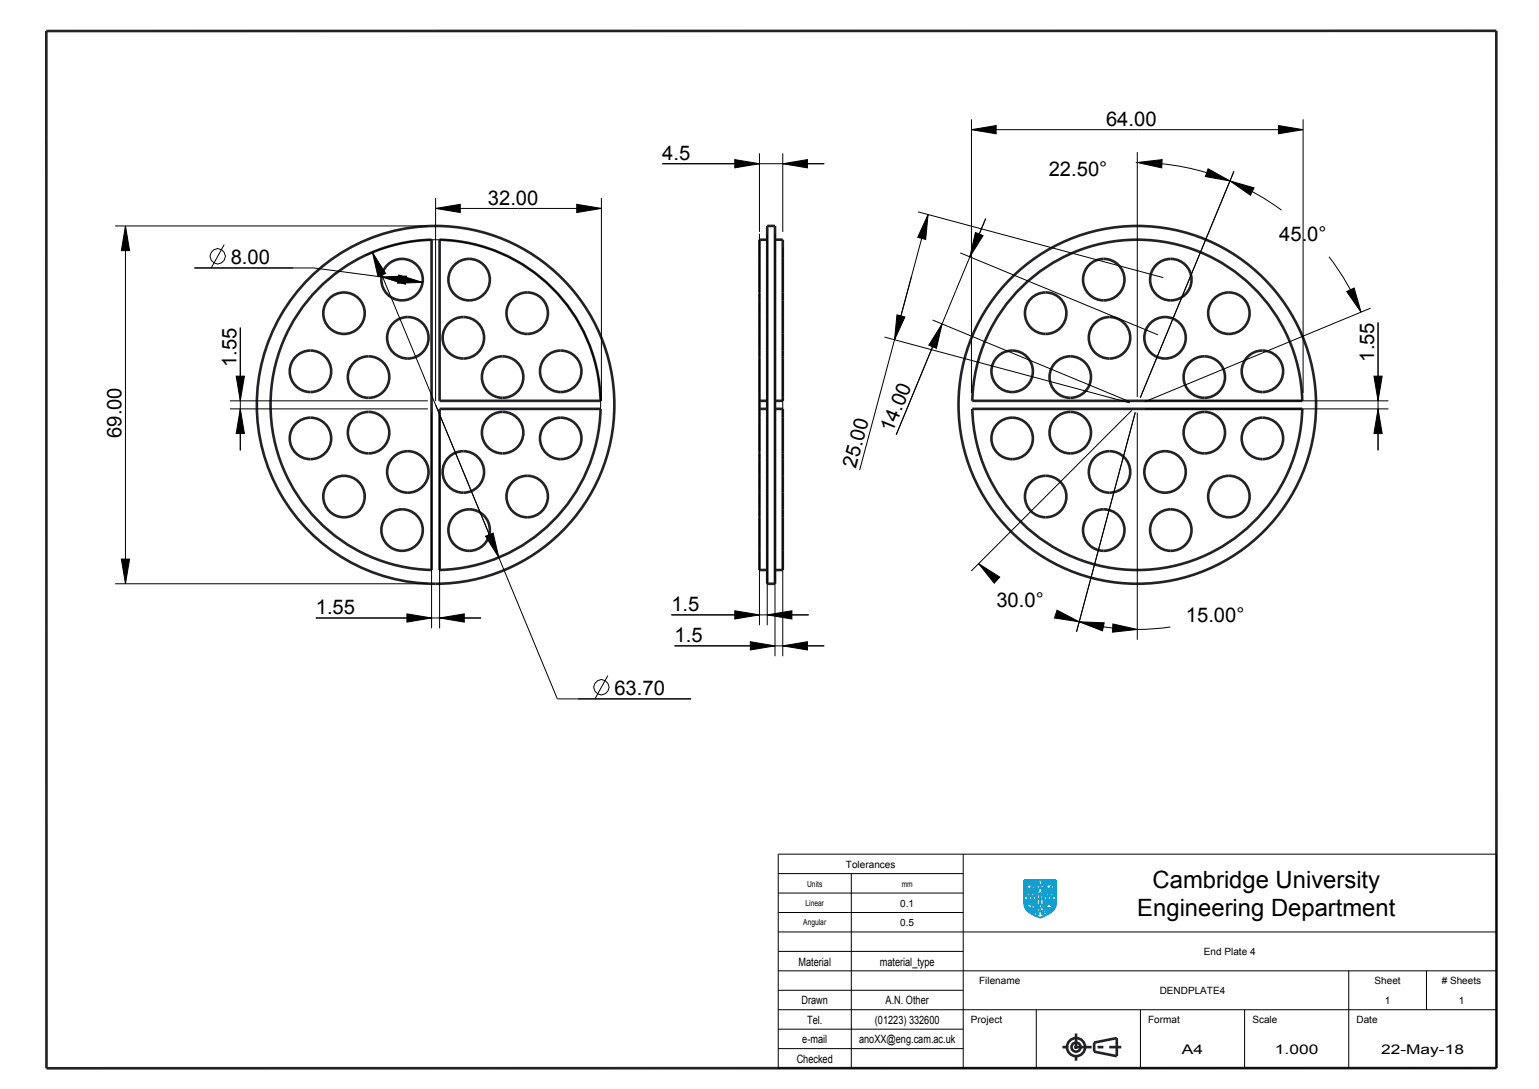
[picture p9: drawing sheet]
<svg xmlns="http://www.w3.org/2000/svg" width="297mm" height="210mm" viewBox="0 0 297 210" stroke-linecap="round" stroke-linejoin="round" font-family="sans-serif">
<path d="M205 201.9h11.4M207.7 204.5v-5.2" fill="none" stroke="#222226" stroke-width=".51" stroke-dasharray="1.1 1.1 3.4 1.1" stroke-linecap="butt"/>
<g fill="none" stroke="#222226" stroke-width=".51">
<path d="M8.9 6l279.9-.1v200.1h-279.8zM62 55.1a31.8 31.8 0 0 1 21.3-8.9v63.7a31.8 31.8 0 0 1-28.9-20.3 31.8 31.8 0 0 1 7.6-34.5zM84.8 46.2a31.9 31.9 0 0 1 31.1 31.1h-31.1zM148.1 46.2h-1.5v63.7h1.5M148.1 43.6h1.5v69h-1.5zM149.6 46.2h1.5v31.1h-1.5M196.5 56a31.8 31.8 0 0 1 34.5-7.6 31.8 31.8 0 0 1 20.3 28.9h-63.7a31.7 31.7 0 0 1 8.9-21.3zM84.8 78.8h31.1a31.8 31.8 0 0 1-31.1 31.1zM146.6 77.3h1.5M146.6 78.8h1.5M149.6 78.8h1.5v31.1h-1.5M187.6 78.8h63.7a31.8 31.8 0 0 1-31.8 31.1 31.8 31.8 0 0 1-31.9-31.1z"/>
<path d="M211.2 201.1l4.3-.9v3.5l-4.3-.9z"/>
<circle cx="77.6" cy="53.9" r="4"/>
<circle cx="90.5" cy="53.9" r="4"/>
<circle cx="213" cy="53.9" r="4"/>
<circle cx="225.9" cy="53.9" r="4"/>
<circle cx="59.9" cy="71.6" r="4"/>
<circle cx="66.4" cy="60.4" r="4"/>
<circle cx="71.1" cy="72.7" r="4"/>
<circle cx="78.7" cy="65.1" r="4"/>
<circle cx="84.1" cy="78.1" r="34.5"/>
<circle cx="89.4" cy="65.1" r="4"/>
<circle cx="97" cy="72.7" r="4"/>
<circle cx="101.7" cy="60.4" r="4"/>
<circle cx="108.2" cy="71.6" r="4"/>
<circle cx="195.3" cy="71.6" r="4"/>
<circle cx="201.8" cy="60.4" r="4"/>
<circle cx="206.5" cy="72.7" r="4"/>
<circle cx="214.1" cy="65.1" r="4"/>
<circle cx="219.5" cy="78.1" r="34.5"/>
<circle cx="224.8" cy="65.1" r="4"/>
<circle cx="232.4" cy="72.7" r="4"/>
<circle cx="237.2" cy="60.4" r="4"/>
<circle cx="243.6" cy="71.6" r="4"/>
<circle cx="59.9" cy="84.5" r="4"/>
<circle cx="66.4" cy="95.8" r="4"/>
<circle cx="71.1" cy="83.4" r="4"/>
<circle cx="78.7" cy="91" r="4"/>
<circle cx="89.4" cy="91" r="4"/>
<circle cx="97" cy="83.4" r="4"/>
<circle cx="101.7" cy="95.8" r="4"/>
<circle cx="108.2" cy="84.5" r="4"/>
<circle cx="195.3" cy="84.5" r="4"/>
<circle cx="201.8" cy="95.8" r="4"/>
<circle cx="206.5" cy="83.4" r="4"/>
<circle cx="214.1" cy="91" r="4"/>
<circle cx="224.8" cy="91" r="4"/>
<circle cx="232.4" cy="83.4" r="4"/>
<circle cx="237.2" cy="95.8" r="4"/>
<circle cx="243.6" cy="84.5" r="4"/>
<circle cx="77.6" cy="102.2" r="4"/>
<circle cx="90.5" cy="102.2" r="4"/>
<circle cx="213" cy="102.2" r="4"/>
<circle cx="225.9" cy="102.2" r="4"/>
<circle cx="207.7" cy="201.9" r="1.75"/>
<circle cx="207.7" cy="201.9" r=".87"/>
</g>
<g fill="none" stroke="#09c" stroke-width=".38">
<path d="M197.6 173.5h2.5v3.2M197.8 170.4h.1M197.8 170.4v.1M197.8 170.5l.3 .8 .2-.1M197.8 174.2l.3 .6 .6 .2-.1 .1h-.2v.3l.2 .1 .5-.6v.6h-.3v.3a.39 .39 0 0 0 .5-.1 .39 .39 0 0 0 .1-.5l.2 .3-.3 .4h.2l.1 .2a.94 .94 0 0 0 0-1.1M197.8 174.2h.1M197.8 170.1h.1M197.9 170.1v.3M197.9 170.4h-.1M197.9 171.6h.1M197.9 172h.1M197.9 173.8v.1"/>
<path d="M197.9 173.9v.2M197.9 173.9h.1M197.9 174.2h.1M197.9 171.9h.1M197.9 171.5v.1M197.9 171.9v.1M197.9 174.1v.1M197.9 171.8v.1M197.9 173.8l.1 .1M197.9 173.8h.1M197.9 172.8h.3M197.9 171.5h.2"/>
<path d="M197.9 171.5h.1M197.9 171.8h.1M197.9 171.6l.1 .1M197.9 170h.1M197.9 170l-.1 .1M198 171.6v.1M198 171.8h-.1M198 170l.1 .2M198 171.8h.1M198 172h.1M198 171.7h.1M198 173.9h.1"/>
<path d="M198 172.7h.2M198 171.7v.1M198 171.5h.1M198 172.7h.1h-.1M198.1 170.2h.1M198.1 171.9l-.1 .1M198.1 173.9v.1M198.1 171.5h.1M198.1 172.3v.7M198.1 174h.1M198.1 174v.1M198.1 170.2v.1"/>
<path d="M198.1 170.7v.1M198.1 171.5l.1 .1M198.1 174.1h.1M198.1 170.3v.1M198.1 171.9h.1M198.1 170.4h.1M198.1 170.8l.1 .1M198.1 171.8l.1 .1M198.1 174.1l.1 .1M198.2 170.9h.1M198.2 171.9h-.1M198.2 174.2h.1"/>
<path d="M198.2 170.7h-.1M198.2 171.8h-.1M198.2 171.8v.1M198.2 171.8h.1M198.2 171.9h.1M198.2 174.2v.1M198.2 170.6v.1M198.2 170.4v.1M198.2 170.5h.1M198.2 170.6h.1M198.2 171.3h.1M198.2 170.5v.1"/>
<path d="M198.2 172.8h-.2M198.2 171.5h.1M198.2 171.9v.1M198.2 174.3v.1M198.2 172.8h-.3M198.2 172h.1M198.3 171.9v.1M198.3 170.9h-.1M198.3 171.5l-.1 .1M198.3 170.1l-.1 .1 .2 .3-.1 .3M198.3 172h.1M198.3 171.5h.1"/>
<path d="M198.3 170.9h.1M198.3 170.1h.1M198.3 173.3h.3h-.3M198.3 173.9l-.1 .2 .2 .2-.1 .3-.1-.1v-.1M198.3 171.9h.1M198.3 170.8v.1M198.4 171.2h-.1M198.4 173.9h-.1M198.4 171.8l-.1 .1M198.4 171.8v.1M198.4 171.2h.1M198.4 171.8h.1"/>
<path d="M198.4 173.9h.1M198.4 170l-.1 .1M198.4 173.2h.2M198.4 171.2l-.1 .3M198.4 170h.1M198.4 171.7h.1M198.4 171.7v.1M198.4 170.2l.2 .2zM198.4 170.2h.1M198.5 171.7h-.1M198.5 174l.1 .2zM198.5 174h.1"/>
<path d="M198.5 171.6v.1M198.5 173.5v-.7v.7M198.5 170h.1M198.5 172.8v.7M198.5 171.6h.1M198.5 173.8l-.1 .1M198.5 170.5l.2-.1-.1 .2zM198.5 173.8h.1M198.5 174.3l.2-.1v.3zM198.5 173.2h-.1M198.6 170.4v.1M198.6 174.5h.1"/>
<path d="M198.6 173.7l-.1 .1M198.6 171.5l-.1 .1M198.6 171.5h.1M198.6 173.7l.2 .1M198.6 173.7h.1M198.6 169.9h.1M198.6 169.9l-.1 .1M198.6 173.2l-.2 .1M198.6 171.9h.1M198.6 169.9l.1 .1M198.7 171.9h.1M198.7 170.3l.1-.1-.1 .2z"/>
<path d="M198.7 170h.1M198.7 171.7h.1M198.7 174.2l.1-.2-.1 .2M198.7 171.6h.1M198.7 171.6v.1M198.7 172.8h.3h-.3M198.7 171.8l-.1 .1M198.7 171.4l-.1 .1M198.7 171.8h.1M198.7 171.7v.1M198.7 172.7h.2M198.7 171.4h.1"/>
<path d="M198.8 173.8h.1M198.8 170h.1M198.8 173.8l.1 .2M198.8 172.3v.7M198.8 170l.1 .1M198.8 171.6h.1M198.8 171.6h-.1M198.9 172.3v.7M198.9 170.4v.3M198.9 171.2l-.2 .2M198.9 170.1h.1M198.9 171.6h.1"/>
<path d="M198.9 170.1v.1M198.9 170.4h.1M198.9 171.2h.1M198.9 172.7h-.1M198.9 170.7h.1M198.9 174h.1M198.9 170.2h.1M198.9 170.2v.1M198.9 171.6v.1M198.9 170.3v.1M198.9 170.7l.5 .1M198.9 171.7h.1"/>
<path d="M198.9 170.3h.1M199 171.1l-.1 .1M199 174v.1M199 170.3l.1 .2 .6 .3M199 171.7h.1M199 174.1l-.1 .4 .5 .1M199 171.2h.1M199 174.1l.1 .2 .5 .3M199 171.2v.2M199 171.1h.1M199 172.8h-.3M199 171.4v.1"/>
<path d="M199 171.5h.1M199.1 171.1l-.1 .1M199.1 171.5v.1M199.1 173.3h.3h-.3M199.1 171.6l-.1 .1M199.1 171.1h.1M199.1 171.6h.1M199.1 171.1h-.1M199.1 173.2h.2M199.2 170.2l.6 .5M199.2 171.1h.1M199.2 170.2h.1"/>
<path d="M199.2 171.1v.1M199.2 170.2l.3 .1 .3-.1M199.2 174v.1M199.2 174.1l.2 .1M199.2 173.1h.1l-.1 .1M199.2 174h.1M199.2 171.2h.1M199.2 172.8v.6M199.2 171.3l.1 .1M199.3 171.3h-.1M199.3 171.4h.1M199.3 171.4l.1 .1"/>
<path d="M199.3 174l.3 .1M199.3 171.3l.2 .2M199.3 171.7l-.3 .3-.3-.1M199.3 171.6v.1M199.4 171.8h.1M199.4 171.5h.1M199.4 171.6h-.1M199.4 171.5v.1M199.4 171.6h.1M199.4 173.2l-.3 .1M199.4 174.6h.1M199.4 171.8v.1"/>
<path d="M199.4 174.2h.1M199.4 170.8h.1M199.4 171.6v.2M199.4 171.9h.1M199.4 171.9l.2 .1M199.5 172.8h.3h-.4M199.5 171.6h.1M199.5 171.6h-.1M199.5 174.2l.2 .1M199.5 170.8h.1M199.5 174.6h.1M199.5 171v.1"/>
<path d="M199.5 172.7h.2M199.5 171.5h.1M199.5 171.6l.1 .1M199.5 171.1h.1M199.5 171h.1M199.5 174.8l.1 .1M199.6 171.1l.1 .2M199.6 171.5h.1M199.6 174.9h.1M199.6 174.6h.1M199.6 170.8h.1M199.6 174.9v.1"/>
<path d="M199.6 172.3v.7M199.6 171.5v.2M199.6 172h.1M199.6 173.9l-.4-.1-.2 .2M199.6 174.8h.1M199.6 174.8h-.1M199.6 171.9v.1M199.6 174.6l.1 .1M199.6 171.9h.1M199.7 174.6h.1M199.7 174.8h.1M199.7 171.9h-.1"/>
<path d="M199.7 173.9h-.1M199.7 174.7h.1M199.7 174.1h-.1M199.7 170.8h.1M199.7 174.3h.1M199.7 172.7h-.1M199.7 174.3l.2 .3M199.7 174.6v.1M199.7 173.8v.1M199.7 171.3h.1M199.7 173.7l.2 .3M199.7 173.7v.1"/>
<path d="M199.7 170h.1M199.7 170l-.1 .1a.38 .38 0 0 0-.6 .2M199.8 172.8h-.3M199.8 170h.1M199.8 173.8h.1M199.8 171.2h.1M199.8 171.2v.1M199.8 174.8h.1M199.8 170v.1M199.8 171.3h.1M199.8 170.9l-.2 .1M199.8 170.1v.1"/>
<path d="M199.8 171.3l.1 .6h-.2M199.8 170.7h.1M199.8 174.7v.1M199.8 174l-.1 .1M199.8 170.9h.1M199.8 170.7v.2M199.9 174.7h-.1M199.9 174h-.1M199.9 174.7h.1M199.9 174.6v.1M200 172.3h1.5v1.1h-1.5zM200.1 172.5h.1"/>
<path d="M200.1 172.5v.8M200.1 169.7v2.5h-2.5M200.1 172.7h.1M200.1 172.7h.2M200.1 173.2h.1M200.2 173.2h.1M200.2 173.2h-.1M200.2 173.1h.1M200.2 171.8h.3h-.3M200.2 176.3h.3h-.3M200.2 170.5l.3 .1M200.2 174.9l.3 .1"/>
<path d="M200.2 172.7h.1M200.2 172.7h-.1M200.2 172.2v.4h.2v-.3h-.2M200.2 173.1l.1 .1M200.3 176.2h.1M200.3 171.7h.1M200.3 170.5h.2M200.3 174.8h.2M200.3 173.2h-.1M200.3 173.2h.1M200.3 172.7h.1M200.3 176.1h.1l-.1 .1"/>
<path d="M200.3 171.6h.1l-.1 .1M200.3 171.3v.7M200.3 175.8v.6M200.3 171.3l.1 .6M200.3 175.8l.1 .6M200.4 170v.7M200.4 174.4v.7M200.4 172.5h.2M200.4 170.4h-.1M200.4 174.8h-.1M200.5 176.2h-.3M200.5 171.7h-.3"/>
<path d="M200.5 170.5h-.3M200.5 174.9h-.3M200.5 170.5v.1M200.5 174.9v.1M200.5 172.9h.4a.19 .19 0 0 1-.2 .1 .19 .19 0 0 1-.2-.1zM200.5 174.3h.4M200.6 175.6h.3M200.6 171.2h.3h-.3M200.6 175.5h.2M200.6 174.2h.2M200.6 171.1h.2M200.6 172.2h.2v.4h-.2v-.3"/>
<path d="M200.7 171h.1l-.1 .1M200.7 175.1v.6M200.7 173.8v.6M200.7 170.7v.6M200.7 177h.1M200.8 176.9l-.1 .1M200.8 174.1h-.1h.1M200.8 175.4h-.1M200.8 176.9h.1M200.8 172.5h.2M200.8 174.2h-.2M200.8 175.5h-.2"/>
<path d="M200.9 171.1h-.3M200.9 174.2v.1M200.9 176.3h.3M200.9 174.9l.3 .1M200.9 170.5l.4 .1M201 171.7l.3 .1h-.4M201 176.2h.2M201 174.8h.2M201 171.7h.2M201 170.5h.2M201 172.3h.2v.2h-.2v-.2M201 174.8h.1h-.1"/>
<path d="M201.1 174.4v.7M201.1 175.8v.6M201.1 171.3v.6M201.1 170v.7M201.1 171.3v.7M201.1 176.1h-.1M201.1 173.2h.2M201.2 171.6h-.2l.2 .1M201.2 173.2h-.1M201.2 172.7h.1M201.2 170.4h-.1M201.2 172.4h.2"/>
<path d="M201.2 176.2h-.3M201.2 174.9h-.3M201.2 174.9v.1M201.2 176.2l-.3 .1M201.2 170.5h-.2M201.3 173.1v.1M201.3 173.1l-.1 .1M201.3 170.5v.1M201.3 173.2h.1M201.3 172.7h.1M201.4 172.5v.8M201.4 176.7a3.4 3.4 0 0 0 2.4-2.2v-4.8h-6.2v4.3a2.41 2.41 0 0 0 1.7 2.3l1.4 .7"/>
<path d="M201.4 176.7l-.6 .2M201.4 169.7v2.5h2.4M201.5 174.2h.1M201.5 174.2l.3 .7M201.5 174.1v.1M201.6 174.1v.1M201.6 174.1h-.1M201.6 170.4l.3 .9M201.6 170.4h.1M201.6 173.9v.2M201.6 173.9h.1M201.6 172.8h.3h-.3"/>
<path d="M201.6 174.1h.1M201.6 170l.1 .1M201.7 170l.1 .1M201.7 170.1v.2M201.7 170.3h-.1M201.7 170.1h.1M201.7 170h-.1M201.7 171.6h.1M201.7 171.5v.1M201.7 170.3h.1M201.7 172.7h.2M201.7 171.9v.1"/>
<path d="M201.7 171.9h.1M201.7 171.8v.1M201.7 171.5h.1M201.7 173.8l-.1 .1M201.7 173.8h.1M201.7 171.8h.1M201.7 173.8l.1 .2M201.7 172h.1M201.7 171.6l.1 .1M201.8 171.6h.1M201.8 174.9h.1M201.8 171.7h-.1"/>
<path d="M201.8 171.9v.1M201.8 171.5h.1M201.8 171.5h-.1M201.8 171.9h.1M201.8 172.3v.7M201.8 171.7h.1M201.8 174h.1M201.8 174l.1 .1M201.8 172.7h-.1M201.8 170.1h.1M201.9 171.9h-.1M201.9 174.5v.1"/>
<path d="M201.9 174.1h.1M201.9 170.1v.2M201.9 174.6h.1M201.9 174.1l.1 .2M201.9 171.5h.1M201.9 174.6v.1M201.9 171.3h.1M201.9 171.9h.1M201.9 174.7h.1M201.9 172.8h-.2M201.9 170.7v.1M201.9 170.8h.1"/>
<path d="M201.9 170.3l.1 .1M201.9 171.8h.1M201.9 174.4v.1M202 174.7h.1M202 174.3l-.1 .1M202 170.4h.1M202 170.8v.1M202 171.9h-.1M202 170.9h.1M202 171.8h.1M202 171.8v.1M202 173.9l.1 .8"/>
<path d="M202 171.9h.1M202 170.6l-.1 .1M202 170.4v.1M202 171.3h.1M202 170.5v.1M202 171.5h.1M202 173.9h.1M202 173.3h.4M202.1 171.9h.1M202.1 174.7h-.1M202.1 171.5h-.1M202.1 171.5h.1"/>
<path d="M202.1 173.8l-.1 .1M202.1 171.4v.1M202.1 173.2h.2M202.1 173.8h.1M202.1 171.4h.1M202.1 170.9h.1M202.1 171.2l-.2 .1M202.2 170l-.2 .2 .2 .3-.1 .4M202.2 171.8l-.1 .1M202.2 171.2h-.1M202.2 171.8h.1M202.2 170h.1"/>
<path d="M202.2 169.9v.1M202.2 171.1v.1M202.2 174v.1M202.2 173.8h-.1M202.2 171.7v.1M202.2 174l.1 .1M202.2 174h.1M202.2 171.3l-.1 .1M202.2 171.7h.1M202.2 171.1h.1M202.2 171.3h.1M202.2 169.9l.1 .1"/>
<path d="M202.2 172.8v.6M202.2 169.9h.1M202.2 171.1v.2M202.2 173.8h.1M202.2 174.1h.1M202.2 170.2l.2 .1zM202.2 173.7v.1M202.2 170.2h.1M202.3 173.7l.1 .1M202.3 173.7h-.1M202.3 171.6l-.1 .1M202.3 174.2h.1v.2z"/>
<path d="M202.3 173.1h-.1M202.3 169.9v.1M202.3 169.9h.1M202.3 173.2h-.2M202.4 170.4h.1l-.1 .2zM202.4 170.4h-.1M202.4 171.5l-.1 .1M202.4 169.9h.1M202.4 171.5h.1M202.4 169.9h-.1M202.4 174v.1zM202.4 172.8h.3h-.3"/>
<path d="M202.4 173.8h.1M202.4 171.9l.4 .1M202.4 171.8v.1M202.5 170.2v.1zM202.5 173.8h.1M202.5 172.7h.2M202.5 171.4l-.1 .1M202.5 171.6h.1M202.5 169.9v.1M202.5 171.8h-.1M202.5 174h.1M202.5 171.7v.1"/>
<path d="M202.5 170h.1M202.5 171.4h.1M202.5 171.6v.1M202.5 171.7h.1M202.5 173.8l.1 .1M202.6 172.3v.7M202.6 170.2h-.1M202.6 170h.1M202.6 174.2l.1 .3M202.6 172.3v.6M202.6 173.9h.1M202.6 170l.1 .1"/>
<path d="M202.6 174.2h.1M202.6 171.6h.1M202.6 171.6h-.1M202.6 171.2l-.1 .2M202.6 172.6h-.1M202.6 171.2h.1M202.6 173.9l.1 .1M202.7 174h.1M202.7 171.1l-.1 .1M202.7 174l-.1 .2M202.7 170.1h.1M202.7 171.1h.1"/>
<path d="M202.7 172.7h-.3M202.7 170.1v.1M202.7 171.6h.1M202.7 170.2a.31 .31 0 0 0 .1 .5l.4 .1M202.8 174.5l.5 .1a.45 .45 0 0 1-.5-.2 .45 .45 0 0 1 .2-.6h.5l.1 .2-.3 .2-.4-.1a.53 .53 0 0 1 .5 .7 .71 .71 0 0 1-.5 .7l-.2-.3 .3-.1-.2-.2-.1 .3a.78 .78 0 0 1-.7 .8l-.2 .1v-.2l.2-.3 .4-.1v-.5a.67 .67 0 0 1-.8 .5v-.3l.4-.1v-.2h-.2M202.8 174.5h-.1M202.8 171.6h.1M202.8 171.2h.1M202.8 171.2v.2M202.8 170a.49 .49 0 0 0 .5 .7M202.8 171.4v.1M202.8 173.2l.3 .1h-.3"/>
<path d="M202.8 170h.1M202.8 171.5h.1M202.8 172h.1M202.9 171.1l-.1 .1M202.9 171.6h-.1M202.9 171.5h.1M202.9 171.1h-.2M202.9 171.6h.1M202.9 171.1h.1M202.9 173.2h.2M202.9 171.5v.1M203 171.1h.1"/>
<path d="M203 170.2l.5 .3 .1 .3M203 170.2h.1M203 172.8v.6M203 170.1v.1M203 170.1l.4 .2M203 170.1h.1M203 173.1h-.1M203 171.3h.1M203.1 171.3h-.1M203.1 171.3v.1M203.1 171.4h.1M203.1 171.3h.1"/>
<path d="M203.1 171.4l.1 .1M203.1 171.6l-.3 .4M203.1 171.6h.1M203.1 171.3l.2 .1M203.2 171.7v.1M203.2 170.7v.1M203.2 171.6h-.1M203.2 171.5h.1M203.2 171.6v.1M203.2 171.5v.1M203.2 171.6h.1M203.2 171.8h.1"/>
<path d="M203.2 172.8h.3h-.3M203.2 170.8h.1M203.2 171.8l.1 .2M203.3 172.7h.1M203.3 170.8h.1M203.3 171.6h-.1M203.3 171.6h.1M203.3 171.4h.1M203.3 171.9v.1M203.3 171.4l.1 .1M203.3 171h.1M203.3 170.7h.1"/>
<path d="M203.3 171v.1M203.3 171.1h.1M203.4 172.3v.7M203.4 170.7h.1M203.4 170.9l.2 .1M203.4 170.9l-.1 .1M203.4 171.1l.1 .1M203.4 170.8h.1M203.4 171.5h.1M203.4 172.7h-.1M203.4 171.5v.1M203.4 171.9h-.1"/>
<path d="M203.5 171.9h.1M203.5 171.9h-.1M203.5 170.7v.1M203.5 170.2l-.1 .1M203.5 171.2h.1M203.5 169.9h.1M203.5 169.9l-.7 .1M203.6 169.9v.1M203.6 171.2h.1M203.6 171.1v.1M203.6 171.1h.1M203.6 170.9v.1"/>
<path d="M203.6 170.2h-.1M203.6 170h.1M203.6 170v.1M203.6 171.2v.1M203.6 171.9h.1M203.6 170.1v.1M203.6 171.3h.1M203.6 171.3l.1 .6M203.6 170.8v.1M203.6 170.8h.1M203.7 171.9h-.1M203.8 173.5h-2.4v3.2"/>
<path d="M203.8 174v.1"/>
<circle cx="198.1" cy="172.4" r=".06"/>
<circle cx="198.5" cy="172.9" r=".04"/>
<circle cx="198.8" cy="172.4" r=".04"/>
<circle cx="199.2" cy="172.9" r=".04"/>
<circle cx="199.2" cy="172.9" r=".06"/>
<circle cx="199.6" cy="172.4" r=".04"/>
<circle cx="199.6" cy="172.4" r=".06"/>
<circle cx="200.3" cy="175.9" r=".04"/>
<circle cx="200.3" cy="171.4" r=".06"/>
<circle cx="200.3" cy="175.9" r=".06"/>
<circle cx="200.4" cy="170.1" r=".04"/>
<circle cx="200.4" cy="174.5" r=".04"/>
<circle cx="200.7" cy="173.8" r=".04"/>
<circle cx="200.7" cy="175.2" r=".04"/>
<circle cx="200.7" cy="170.8" r=".04"/>
<circle cx="200.7" cy="170.8" r=".06"/>
<circle cx="201" cy="172.1" r=".04"/>
<circle cx="201.1" cy="174.5" r=".04"/>
<circle cx="201.1" cy="175.8" r=".04"/>
<circle cx="201.1" cy="171.4" r=".04"/>
<circle cx="201.1" cy="170.1" r=".04"/>
<circle cx="201.1" cy="170.1" r=".06"/>
<circle cx="201.8" cy="172.4" r=".04"/>
<circle cx="201.8" cy="172.4" r=".06"/>
<circle cx="202.2" cy="172.8" r=".04"/>
<circle cx="202.2" cy="172.5" r=".04"/>
<circle cx="202.6" cy="172.4" r=".04"/>
<circle cx="202.6" cy="172.4" r=".06"/>
<circle cx="203" cy="172.9" r=".04"/>
<circle cx="203.4" cy="172.4" r=".04"/>
</g>
<g fill="#000">
<path d="M141.8 30.8l4.8 .8-4.8 .8zM151.1 31.6l4.7-.8v1.6zM187.5 25l4.7-.8v1.6zM219.5 31.3l4.8-.5-.1 1.6zM233.1 32.5l4.3 2.4-4.8-.9zM237.4 34.9l4.6 1.3-.7 1.5zM246.7 24.2l4.8 .8-4.8 .8zM24.2 43.6l.8 4.7h-1.6zM71.9 48.6l2.5 4.1-1.4 .7zM73.6 53.4l4.8-.2-.2 1.6zM76.9 53l4.7 1.4-4.9 .2zM84.1 40.2l4.7-.8v1.6z"/>
<path d="M111.3 39.4l4.8 .8-4.8 .8zM179.1 41.4l-.5 4.8-1.5-.4zM188.2 44.8l1.5 .6-2.5 4.1zM45.6 72.5h1.6l-.8 4.8zM46.4 78.8l.8 4.8h-1.6zM173.1 60.7l1.5 .4-2 4.4zM181.8 62.5l-1.1 4.7-1.5-.6zM259.9 56.2l1.4-.7 1.4 4.7zM265.9 78.8l.8 4.8h-1.6zM265.1 72.5h1.6l-.8 4.8zM23.4 107.8h1.6l-.8 4.8zM78.5 118.4l4.8 .8-4.8 .8z"/>
<path d="M84.8 119.2l4.8-.8v1.6zM93.7 103.4l1.5-.6 1.1 4.7zM141.8 117.8l4.8 .8-4.8 .8zM148.1 118.6l4.7-.8v1.6zM188.9 108.7l4 2.6-1 1.2zM208.3 119.9l4.8 .2-.3 1.6zM204 117.7l4.3 2.2-4.8-.7zM144.8 123.8l4.8 .7-4.8 .8zM151.1 124.5l4.7-.7v1.5zM214.8 120.3l4.7 1.1-4.8 .5z"/>
</g>
<g fill="none" stroke="#000" stroke-width=".19">
<path d="M84.1 38.2v39.1M111.3 39.4l4.8 .8-4.8 .8zM116.1 38.2v39.1M127.8 31.6h31.3M141.8 30.8l4.8 .8-4.8 .8zM146.6 29.6v15.1M151.1 31.6l4.7-.8v1.6zM151.1 29.6v15.1M187.5 25l4.7-.8v1.6zM187.5 23v52.8M187.5 25h64M219.2 31.3a46.7 46.7 0 0 1 28.1 9.2"/>
<path d="M219.5 31.3l4.8-.5-.1 1.6zM219.5 29.3v47.3M233.1 32.5l4.3 2.4-4.8-.9zM237.4 34.9l4.6 1.3-.7 1.5zM238.1 33l-18.1 43.7M246.7 24.2l4.8 .8-4.8 .8zM251.5 23v52.8M22.2 43.6h60.4M24.2 43.6l.8 4.7h-1.6zM24.2 43.6v69M37.5 51.7h23.1l21 2.7M43.3 47.2l-2.5 4.5"/>
<path d="M70.5 49.3a31.9 31.9 0 0 1 45.4 29.5M71.9 48.6l2.5 4.1-1.4 .7zM71.9 48.6l35.7 86.2h25.8M73.6 53.4l4.8-.2-.2 1.6zM76.9 53l4.7 1.4-4.9 .2zM84.1 40.2l4.7-.8v1.6zM84.1 40.2h32M146.6 45.1v75.5M148.1 45.1v75.5M149.6 45.1v81.4M151.1 47.7v78.8M175.9 53.4l-10 37.3"/>
<path d="M177.2 40.9l47.3 12.6M179.1 41.4l-.5 4.8-1.5-.4zM179.1 41.4l-6.5 24.1M185.3 48.8l38.1 15.8M188.2 44.8l1.5 .6-2.5 4.1zM190.2 42.1l-17.2 41.7M256.5 49.5a46.7 46.7 0 0 1 6.2 10.7M259.9 56.2l1.4-.7 1.4 4.7zM264.5 59.4l-43.6 18.1M44.4 77.3h38.2M44.4 78.8h38.2M45.6 72.5h1.6l-.8 4.8z"/>
<path d="M46.4 78.8l.8 4.8h-1.6zM46.4 63.2v23.6M83.3 79.6v41.6M84.8 79.6v41.6M170.7 65l47.3 12.7M173.1 60.7l1.5 .4-2 4.4zM180 61.7l38.1 15.8M181.8 62.5l-1.1 4.7-1.5-.6zM218.4 79.1l-31 31M219.1 79.5l-11.4 42.3M219.5 79.6v43.8M221 77.3h46.9"/>
<path d="M221 78.8h46.9M265.1 72.5h1.6l-.8 4.8zM265.9 78.8l.8 4.8h-1.6zM265.9 62.2v24.6M22.2 112.6h60.4M23.4 107.8h1.6l-.8 4.8zM60.9 119.2h31.9M78.5 118.4l4.8 .8-4.8 .8zM84.8 119.2l4.8-.8v1.6zM93.7 103.4l1.5-.6 1.1 4.7zM129.6 118.6h26.5M141.8 117.8l4.8 .8-4.8 .8z"/>
<path d="M148.1 118.6l4.7-.8v1.6zM188.9 108.7l4 2.6-1 1.2zM188.9 108.7l2.5 2.4M204 117.7l4.3 2.2-4.8-.7zM206.4 119.3a43.3 43.3 0 0 0 19.5 1.6M208.3 119.9l4.8 .2-.3 1.6zM117.3 130.3l-2.5 4.5M130.2 124.5h28.9M144.8 123.8l4.8 .7-4.8 .8zM151.1 124.5l4.7-.7v1.5zM214.8 120.3l4.7 1.1-4.8 .5zM150.2 164.7h138.6v41.3h-138.6z"/>
<path d="M150.2 179.7h138.6M150.2 176h35.7M150.2 172.2h35.7M150.2 168.5h35.7M164.3 168.5v37.5M185.9 164.7v41.3M150.2 198.5h35.7M150.2 194.7h138.6M150.2 191h35.7M150.2 187.2h138.6M150.2 183.5h35.7M200 194.7v11.3"/>
<path d="M220.1 194.7v11.3M240.2 194.7v11.3M260.3 187.2v18.8M275.3 187.2v7.5M150.2 202.2h35.7"/>
<circle cx="42" cy="49.4" r="1.47"/>
<circle cx="116" cy="132.5" r="1.47"/>
</g>
<g font-size="4.6">
<text x="222.4" y="171.3">Cambridge University</text>
<text x="219.5" y="176.6">Engineering Department</text>
</g>
<g font-size="3.9">
<text x="213.4" y="24.3">64.00</text>
<text x="127.8" y="30.8">4.5</text>
<text x="202.4" y="34">22.50°</text>
<text x="94.2" y="39.4">32.00</text>
<text x="246.9" y="46.5">45.0°</text>
<text x="44.5" y="50.9">8.00</text>
<text x="45.6" y="70.7" transform="rotate(-90 45.6 70.7)">1.55</text>
<text x="265.2" y="69.7" transform="rotate(-90 265.2 69.7)">1.55</text>
<text x="172.3" y="83.5" transform="rotate(-67 172.3 83.5)">14.00</text>
<text x="23.5" y="84.5" transform="rotate(-90 23.5 84.5)">69.00</text>
<text x="165.2" y="90.5" transform="rotate(-75 165.2 90.5)">25.00</text>
<text x="60.9" y="118.4">1.55</text>
<text x="129.6" y="117.8">1.5</text>
<text x="192.3" y="117.1">30.0°</text>
<text x="228.9" y="120">15.00°</text>
<text x="130.2" y="123.8">1.5</text>
<text x="118.6" y="134">63.70</text>
</g>
<g font-size="2.6">
<text x="228.1" y="203.2">A4</text>
<text x="246" y="203.2">1.000</text>
<text x="266.5" y="203.2">22-May-18</text>
</g>
<g font-size="2.2">
<text x="154.1" y="186.2">Material</text>
<text x="169.8" y="186.2">material_type</text>
<text x="154.7" y="193.7">Drawn</text>
<text x="155.8" y="197.4">Tel.</text>
<text x="168.8" y="197.4">(01223) 332600</text>
<text x="170.9" y="193.7">A.N. Other</text>
<text x="154.8" y="201.2">e-mail</text>
<text x="165.8" y="201.2">anoXX@eng.cam.ac.uk</text>
<text x="153.7" y="204.9">Checked</text>
</g>
<g font-size="1.9">
<text x="163.3" y="167.3">Tolerances</text>
<text x="173.7" y="178.6">0.5</text>
<text x="173.7" y="174.8">0.1</text>
<text x="232.3" y="184.2">End Plate 4</text>
<text x="189" y="189.8">Filename</text>
<text x="223.8" y="191.7">DENDPLATE4</text>
<text x="265.3" y="189.8">Sheet</text>
<text x="278.2" y="189.8"># Sheets</text>
<text x="187.4" y="197.3">Project</text>
<text x="221.6" y="197.3">Format</text>
<text x="241.7" y="197.3">Scale</text>
<text x="261.8" y="197.3">Date</text>
<text x="267.2" y="193.6">1</text>
<text x="281.5" y="193.6">1</text>
</g>
<g font-size="1.6">
<text x="155.8" y="171">Units</text>
<text x="174" y="171">mm</text>
<text x="155" y="178.5">Angular</text>
<text x="155.4" y="174.7">Linear</text>
</g>
</svg>
